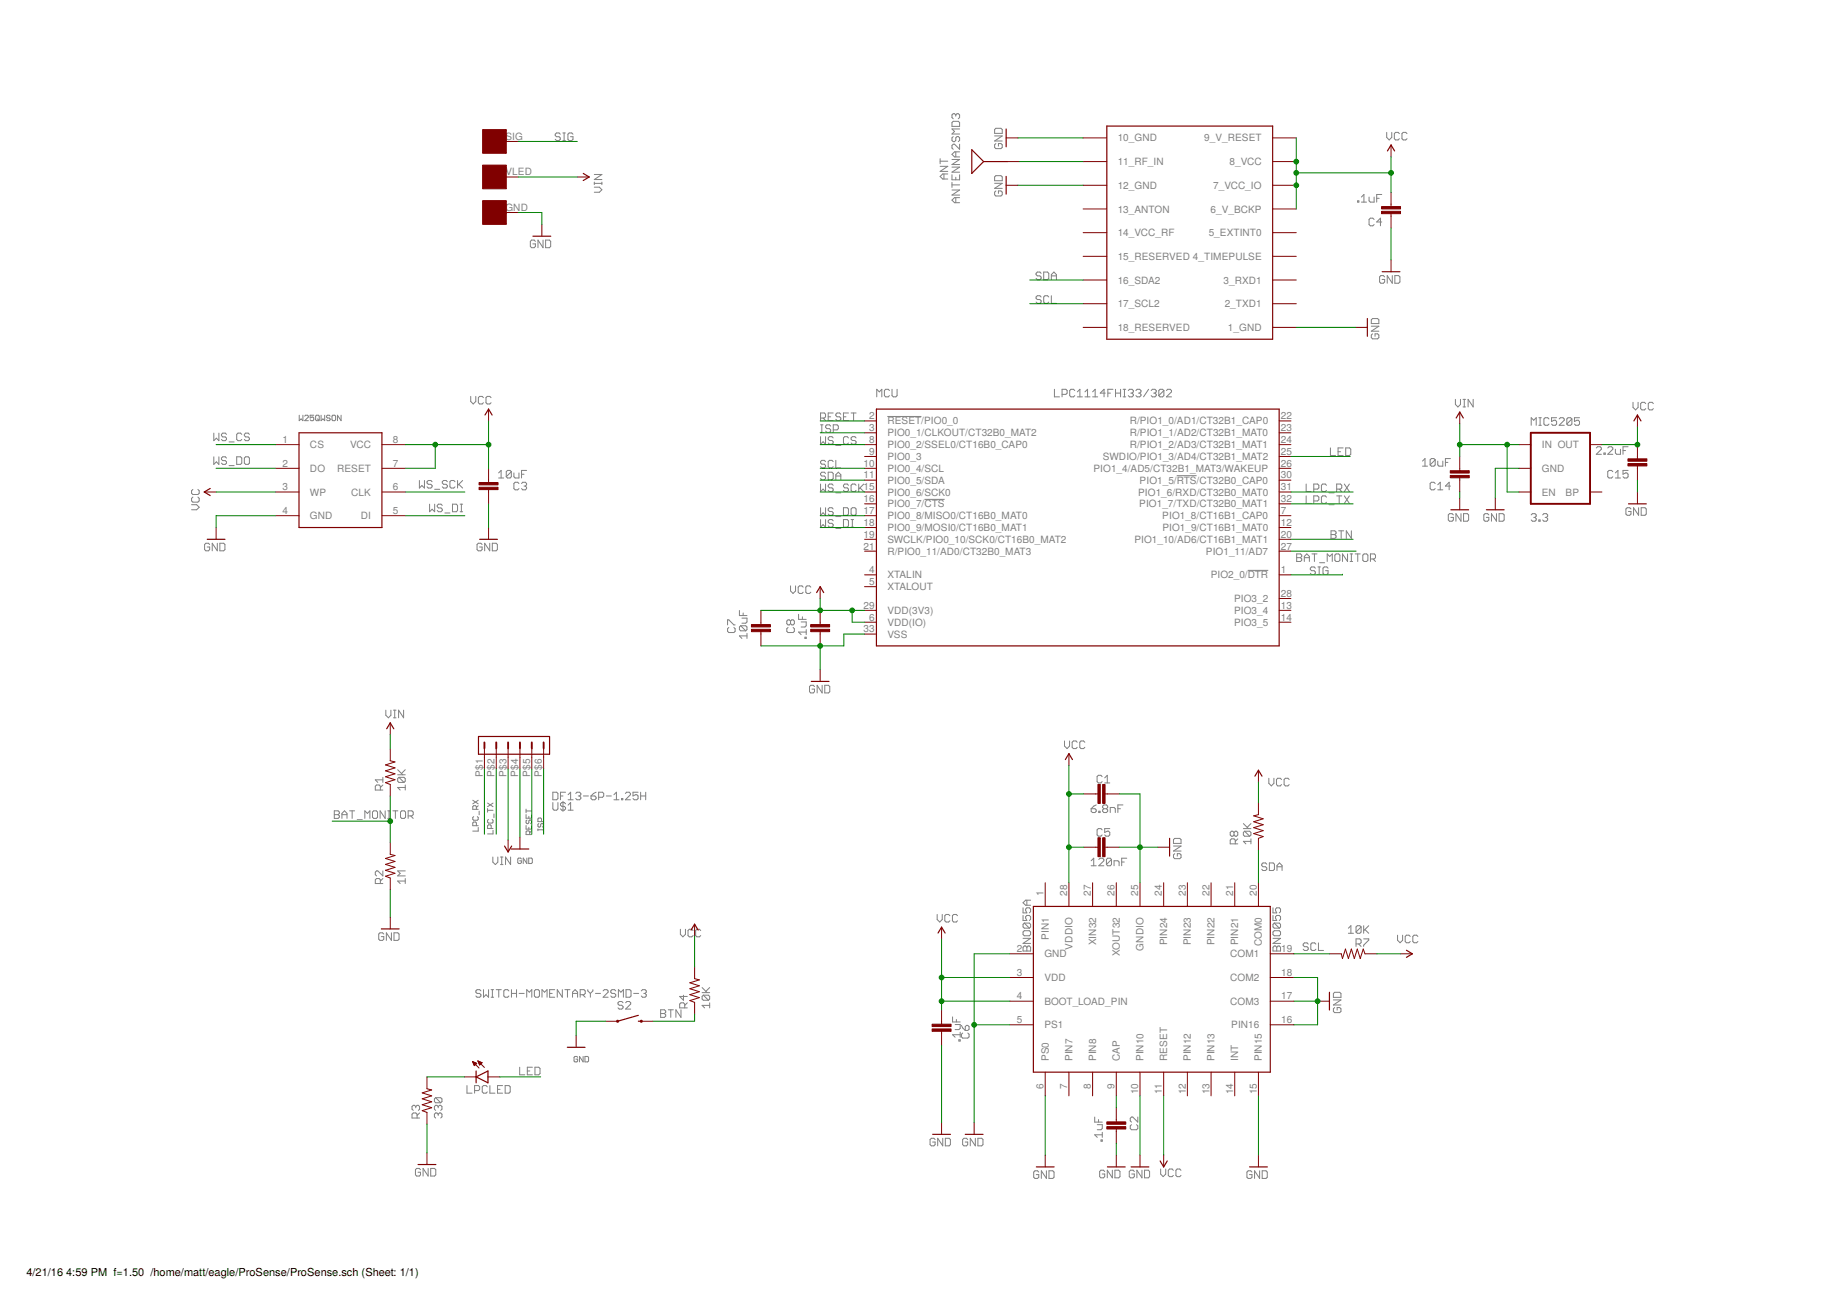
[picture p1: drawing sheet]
<svg xmlns="http://www.w3.org/2000/svg" width="594mm" height="420mm" viewBox="0 0 594 420" stroke-linecap="round" stroke-linejoin="round" font-family="sans-serif">
<g fill="none" stroke="#808080" stroke-width=".32">
<path d="M306.6 39h1.6l.5 .4v1.3h-2.5v-1.3zM307.4 37v.4M307.4 37l-.4-.4h-.4l-.4 .4v.8l.4 .4M307.4 37l.4-.4h.4l.5 .4v.8l-.5 .4M180.2 43.2l-.4-.4h-.8l-.4 .4v.4l.4 .4h.8l.4 .4v.4l-.4 .4h-.8l-.4-.4M181 42.8h.8M181 45.2h.8M181.4 42.8v2.4M184.3 43.2l-.4-.4h-.8l-.4 .4v1.6l.4 .4h.8l.4-.4v-.8h-.8M191.2 59h2.4M191.2 58.6v.8M191.2 56.1h2.4l-2.4 1.7h2.4"/>
<path d="M193.6 58.6v.8M302.4 53.5h2.4l-2.4 1.6h2.4M302.4 51.9h2.4M302.4 51.1v1.6M303.6 56v1.6M304.8 56h-1.6l-.8 .8 .8 .8h1.6M306.2 59.5h2.5M306.2 56.2v1.6h2.5v-1.6M306.2 58.7v1.6M306.2 53.8h2.5l-2.5 1.6h2.5M306.2 51.3h2.5l-2.5 1.6h2.5M306.6 43.9l-.4 .4v.9l.4 .4h.4l.4-.4v-.9l.4-.4h.4l.5 .4v.9l-.5 .4"/>
<path d="M307.4 48.9v1.6M307.4 57v.8M308.7 46.4v1.6l-1.7-1.6h-.4l-.4 .4v.8l.4 .4M308.7 48.9h-1.7l-.8 .8 .8 .8h1.7M308.7 41.5h-2.5l.8 .8-.8 .8h2.5M319.9 41.7l.4-.4h1.6l.5 .4v1.2h-2.5zM319.9 56.9l.4-.4h1.6l.5 .4v1.2h-2.5zM319.9 59h2.5l-2.5 1.6h2.5M319.9 43.7h2.5l-2.5 1.7h2.5M320.3 46.2l-.4 .4v.8l.4 .4h1.6l.5-.4v-.8l-.5-.4h-.8v.8M446 42.6v1.6l.8 .8 .9-.8v-1.6M450.1 43l-.4-.4h-.8l-.4 .4v1.6l.4 .4h.8l.4-.4"/>
<path d="M452.6 43l-.5-.4h-.8l-.4 .4v1.6l.4 .4h.8l.5-.4M172.2 77.7l-.4-.5h-.8l-.4 .5v1.6l.4 .4h.8l.4-.4v-.8h-.8M174.7 77.2v2.5l-1.7-2.5v2.5M175.5 77.2h1.2l.4 .5v1.6l-.4 .4h-1.2zM191.2 60.2h1.6l.8 .8-.8 .8h-1.6M306.2 61.1h2.5l-2.5 1.7h2.5M307.4 63.6v1.6M308.7 63.6h-1.7l-.8 .8 .8 .8h1.7M320.3 61.4l-.4 .4v.9l.4 .4h1.6l.5-.4v-.9l-.5-.4h-.8v.8M436.7 64.6h.4v.4h-.4zM437.9 65h1.6M437.9 63.4l.8-.8v2.4"/>
<path d="M440.4 63.4v1.2l.4 .4h1.2v-1.6M442 70.6l-.4-.4h-.8l-.4 .4v1.6l.4 .4h.8l.4-.4M442.8 63.8h.8M444.4 62.6h-1.6v2.4M444.4 71.4h-1.6l1.2-1.2v2.4M334.9 87.9l-.4-.4h-.8l-.5 .4v.4l.5 .5h.8l.4 .4v.4l-.4 .4h-.8l-.5-.4M334.9 95.5l-.4-.4h-.8l-.5 .4v.5l.5 .4h.8l.4 .4v.4l-.4 .4h-.8l-.5-.4M335.7 87.5h1.2l.4 .4v1.7l-.4 .4h-1.2zM337.3 95.5l-.4-.4h-.8l-.4 .4v1.7l.4 .4h.8l.4-.4M338.2 88.8h1.6M338.2 90v-1.7l.8-.8 .8 .8v1.7M338.2 95.1v2.5h1.6"/>
<path d="M445.4 89.1l-.5-.4h-.8l-.4 .4v1.6l.4 .4h.8l.5-.4v-.8h-.9M447.8 88.7v2.4l-1.6-2.4v2.4M448.6 88.7h1.3l.4 .4v1.6l-.4 .4h-1.3zM441.1 104.9h2.4l-2.4 1.7h2.4M441.5 107.4l-.4 .4v.8l.4 .4h1.6l.4-.4v-.8l-.4-.4h-.8v.8M441.5 102.5h1.6l.4 .4v1.2h-2.4v-1.2zM68.8 139.3v2.5l.8-.8 .8 .8v-2.5M72.9 139.7l-.4-.4h-.9l-.4 .4v.4l.4 .5h.9l.4 .4v.4l-.4 .4h-.9l-.4-.4M77.8 139.7l-.4-.4h-.8l-.5 .4v1.7l.5 .4h.8l.4-.4M80.2 139.7l-.4-.4h-.8l-.4 .4v.4l.4 .5h.8l.4 .4v.4l-.4 .4h-.8l-.4-.4M96.2 133.6v1.7l.6-.5 .6 .5v-1.7M98 133.9l.3-.3h.6l.3 .3v.3l-1.2 1.1h1.2"/>
<path d="M100.9 133.6h-1.1v.9l.6-.3 .5 .3v.5l-.3 .3h-.5l-.3-.3M101.5 133.9l.3-.3h.6l.3 .3v1.1l-.3 .3h-.6l-.3-.3zM102.1 134.8l.6 .5M103.3 133.6v1.7l.6-.5 .5 .5v-1.7M106.2 133.9l-.3-.3h-.6l-.3 .3 .3 .6h.6l.3 .3-.3 .5h-.6l-.3-.3M107.1 133.6h.6l.2 .3v1.1l-.2 .3h-.6l-.3-.3v-1.1zM109.7 133.6v1.7l-1.2-1.7v1.7M151.4 127.5v1.7l.8 .8 .8-.8v-1.7M155.5 127.9l-.4-.4h-.8l-.4 .4v1.7l.4 .4h.8l.4-.4M157.9 127.9l-.4-.4h-.8l-.4 .4v1.7l.4 .4h.8l.4-.4M263.9 134.5h1.2l.4-.4v-.8l-.4-.4h-1.2v2.4M263.9 139.1h.8"/>
<path d="M263.9 136.7h.8M264.3 136.7v2.4M264.7 134.5l.8 .8M266.4 134.1h.8M267.2 137.1l-.4-.4h-.8l-.4 .4v.4l.4 .4h.8l.4 .4v.4l-.4 .4h-.8l-.4-.4M268 132.9h-1.6v2.4h1.6M268 138.3h1.2l.4-.4v-.8l-.4-.4h-1.2v2.4M270.4 133.3l-.4-.4h-.8l-.4 .4v.4l.4 .4h.8l.4 .4v.4l-.4 .4h-.8l-.4-.4M271.3 134.1h.8M272.9 132.9h-1.6v2.4h1.6M273.7 132.9h1.7M274.6 132.9v2.4"/>
<path d="M282 127.7v-2.5l.8 .9 .8-.9v2.5M285.4 134h11M286.1 125.6l-.4-.4h-.8l-.4 .4v1.7l.4 .4h.8l.4-.4M286.9 125.2v2.1l.4 .4h.8l.4-.4v-2.1M339.2 125.2v2.5h1.6M341.6 126.9h1.2l.4-.4v-.9l-.4-.4h-1.2v2.5M345.7 125.6l-.4-.4h-.8l-.4 .4v1.7l.4 .4h.8l.4-.4M346.5 127.7h1.6M346.5 126.1l.8-.9v2.5M349 127.7h1.6M349 126.1l.8-.9v2.5M351.4 127.7h1.7"/>
<path d="M351.4 126.1l.9-.9v2.5M355.5 126.5h-1.6l1.2-1.3v2.5M356.3 126.5h.9M358 125.2h-1.7v2.5M358.8 126.5h1.6M358.8 125.2v2.5M360.4 125.2v2.5M361.3 127.7h.8M361.3 125.2h.8M361.7 125.2v2.5M362.9 125.6l.4-.4h.8l.4 .4v.5l-.4 .4M363.7 126.5h.4"/>
<path d="M364.1 126.5l.4 .4v.4l-.4 .4h-.8l-.4-.4M365.4 125.6l.4-.4h.8l.4 .4v.5l-.4 .4M366.2 126.5h.4M366.6 126.5l.4 .4v.4l-.4 .4h-.8l-.4-.4M369.4 125.2l-1.6 2.5M370.3 125.6l.4-.4h.8l.4 .4v.5l-.4 .4M371.1 126.5h.4M371.5 126.5l.4 .4v.4l-.4 .4h-.8l-.4-.4M374.4 125.6v1.7l-.5 .4h-.8l-.4-.4M374.4 125.6l-.5-.4h-.8l-.4 .4v1.7M374.4 125.6l-1.7 1.7M375.2 125.6l.4-.4h.8l.4 .4v.5l-1.6 1.6h1.6"/>
<path d="M468.1 128.5v1.6l.8 .8 .9-.8v-1.6M470.6 130.9h.8M470.6 128.5h.8M471 128.5v2.4M473.8 128.5v2.4l-1.6-2.4v2.4M492.5 136.8v-2.4l.8 .8 .8-.8v2.4M495 136.8h.8M495 134.4h.8M495.4 134.4v2.4M498.2 134.8l-.4-.4h-.8l-.4 .4v1.6l.4 .4h.8l.4-.4M500.7 134.4h-1.7v1.2l.9-.4h.4l.4 .4v.8l-.4 .4h-.9l-.4-.4M501.5 134.8l.4-.4h.8l.4 .4v.4l-1.6 1.6h1.6"/>
<path d="M505.6 134.8v1.6l-.4 .4h-.8l-.4-.4M505.6 134.8l-.4-.4h-.8l-.4 .4v1.6M505.6 134.8l-1.6 1.6M508 134.4h-1.6v1.2l.8-.4h.4l.4 .4v.8l-.4 .4h-.8l-.4-.4M525.3 129.4v1.7l.8 .8 .8-.8v-1.7M529.3 129.8l-.4-.4h-.8l-.4 .4v1.7l.4 .4h.8l.4-.4M531.8 129.8l-.4-.4h-.8l-.4 .4v1.7l.4 .4h.8l.4-.4M62 159.9l-.4 .4v.8l.4 .4h1.6l.5-.4v-.8l-.5-.4M62 157.5l-.4 .4v.8l.4 .4h1.6l.5-.4v-.8l-.5-.4M68.8 147v2.4l.8-.8 .8 .8v-2.4M72.9 147.4l-.4-.4h-.9l-.4 .4v.4l.4 .4h.9l.4 .4v.4l-.4 .4h-.9l-.4-.4M73.7 142.2h1.6"/>
<path d="M73.7 149.8h1.6M76.1 147h1.3l.4 .4v1.6l-.4 .4h-1.3zM78.6 147.4l.4-.4h.8l.4 .4v1.6l-.4 .4h-.8l-.4-.4zM134.9 154.6v2.4l.8-.8 .8 .8v-2.4M139 155l-.4-.4h-.8l-.4 .4v.4l.4 .4h.8l.4 .4v.4l-.4 .4h-.8l-.4-.4M139.8 157.4h1.6M143.9 155l-.4-.4h-.8l-.4 .4v.4l.4 .4h.8l.4 .4v.4l-.4 .4h-.8l-.4-.4M146.3 155l-.4-.4h-.8l-.4 .4v1.6l.4 .4h.8l.4-.4M147.2 154.6v2.4M147.6 155.8l1.2 1.2M148.8 154.6l-1.6 1.6M160.4 152.1l.8-.8v2.5"/>
<path d="M160.4 153.8h1.6M164.5 151.7v1.7l-.4 .4h-.9l-.4-.4M164.5 151.7l-.4-.4h-.9l-.4 .4v1.7M164.5 151.7l-1.7 1.7M165.3 152.1v1.3l.4 .4h1.2v-1.7M166.9 155.6l-.4-.4h-.8l-.4 .4v1.6l.4 .4h.8l.4-.4M167.7 152.6h.9M167.7 155.6l.4-.4h.9l.4 .4v.4l-.4 .4M168.6 156.4h.4M169 156.4l.4 .4v.4l-.4 .4h-.9l-.4-.4M169.4 151.3h-1.7v2.5M263.9 140.5v2.4l.8-.8 .8 .8v-2.4"/>
<path d="M263.9 155.7v2.5l.8-.8 .8 .8v-2.5M265.5 152.3l-.4-.4h-.8l-.4 .4v.4l.4 .4h.8l.4 .4v.4l-.4 .4h-.8l-.4-.4M265.5 148.5l-.4-.4h-.8l-.4 .4v.4l.4 .4h.8l.4 .4v.4l-.4 .4h-.8l-.4-.4M266.4 151.9h1.2l.4 .4v1.6l-.4 .4h-1.2zM268 140.9l-.4-.4h-.8l-.4 .4v.4l.4 .4h.8l.4 .4v.4l-.4 .4h-.8l-.4-.4M268 148.5l-.4-.4h-.8l-.4 .4v1.6l.4 .4h.8l.4-.4M268 156.1l-.4-.4h-.8l-.4 .4v.4l.4 .5h.8l.4 .4v.4l-.4 .4h-.8l-.4-.4M268.8 153.1h1.6M268.8 148.1v2.4h1.6M268.8 154.3v-1.6l.8-.8 .8 .8v1.6M268.8 158.6h1.6M268.8 143.3h1.6"/>
<path d="M272.9 156.1l-.4-.4h-.8l-.4 .4v.4l.4 .5h.8l.4 .4v.4l-.4 .4h-.8l-.4-.4M272.9 140.9l-.4-.4h-.8l-.4 .4v1.6l.4 .4h.8l.4-.4M275.4 156.1l-.4-.4h-.8l-.5 .4v1.7l.5 .4h.8l.4-.4M275.4 140.9l-.4-.4h-.8l-.5 .4v.4l.5 .4h.8l.4 .4v.4l-.4 .4h-.8l-.5-.4M276.2 155.7v2.5M276.6 157l1.2 1.2M277.8 155.7l-1.6 1.7M378.5 153h6.4M420.1 155.7v2.5h1.6M420.1 159.5v2.5h1.6M422.6 157.4h1.2l.4-.4v-.9l-.4-.4h-1.2v2.5M426.7 156.1l-.4-.4h-.9l-.4 .4v1.7l.4 .4h.9l.4-.4"/>
<path d="M426.7 159.9l-.4-.4h-.9l-.4 .4v1.7l.4 .4h.9l.4-.4M427.5 158.6h1.6M427.9 144.1v2.4h1.7M429.9 157.4h1.3l.4-.4v-.9l-.4-.4h-1.3v2.5M429.9 159.5h1.7M430.4 145.3h.8M430.7 157.4l.9 .8M430.7 159.5v2.5M432 144.1h-1.6v2.4h1.6M432.4 155.7l1.6 2.5M432.4 159.5l1.6 2.5M432.8 144.1h1.3l.4 .4v1.6l-.4 .4h-1.3z"/>
<path d="M434 155.7l-1.6 2.5M434 159.5l-1.6 2.5M457.5 148.3l.8-.8v2.5M457.5 150h1.6M461.6 147.9v1.7l-.4 .4h-.8l-.4-.4M461.6 147.9l-.4-.4h-.8l-.4 .4v1.7M461.6 155.6l-.4-.4h-.8l-.4 .4v1.6l.4 .4h.8l.4-.4M461.6 147.9l-1.6 1.7M462.4 148.3v1.3l.5 .4h1.2v-1.7M462.4 157.6h1.7M462.4 156l.9-.8v2.4M464.9 148.8h.8"/>
<path d="M466.5 147.5h-1.6v2.5M466.5 156.4h-1.6l1.2-1.2v2.4M513.4 144.1l.5-.4h.8l.4 .4v.4l-1.7 1.7h1.7M515.9 145.8h.4v.4h-.4zM517.1 144.1l.4-.4h.9l.4 .4v.4l-1.7 1.7h1.7M518.8 151.7l-.4-.4h-.9l-.4 .4v1.7l.4 .4h.9l.4-.4M519.6 144.5v1.3l.4 .4h1.2v-1.7M519.6 153.8h1.6M519.6 152.1l.8-.8v2.5M522 144.9h.9M523.7 143.7h-1.7v2.5M523.7 151.3h-1.7v1.3l.9-.5h.4l.4 .5v.8l-.4 .4h-.8l-.5-.4"/>
<path d="M61.6 162.4h1.6l.9 .8-.9 .8h-1.6M67.4 175.2l-.4-.4h-.8l-.4 .4v1.6l.4 .4h.8l.4-.4v-.8h-.8M69.9 174.8v2.4l-1.6-2.4v2.4M70.7 174.8h1.2l.4 .4v1.6l-.4 .4h-1.2zM138.2 162.2v2.4l.8-.8 .8 .8v-2.4M142.3 162.6l-.5-.4h-.8l-.4 .4v.4l.4 .4h.8l.5 .4v.4l-.5 .4h-.8l-.4-.4M143.1 165h1.6M145.5 162.2h1.2l.5 .4v1.6l-.5 .4h-1.2zM148 162.2h.8M148 164.6h.8M148.4 162.2v2.4M155.1 175.2l-.4-.4h-.9l-.4 .4v1.6l.4 .4h.9l.4-.4v-.8h-.9"/>
<path d="M157.5 174.8v2.4l-1.6-2.4v2.4M158.3 174.8h1.3l.4 .4v1.6l-.4 .4h-1.3zM263.9 163.3v2.5l.8-.8 .8 .8v-2.5M263.9 167.2v2.4l.8-.8 .8 .8v-2.4M268 163.7l-.4-.4h-.8l-.4 .4v.4l.4 .4h.8l.4 .5v.4l-.4 .4h-.8l-.4-.4M268 167.6l-.4-.4h-.8l-.4 .4v.4l.4 .4h.8l.4 .4v.4l-.4 .4h-.8l-.4-.4M268.8 166.2h1.6M268.8 170h1.6M271.3 163.3h1.2l.4 .4v1.7l-.4 .4h-1.2zM271.3 167.2h1.2l.4 .4v1.6l-.4 .4h-1.2zM273.7 167.2h.9M273.7 169.6h.9"/>
<path d="M274.2 163.3h.8l.4 .4v1.7l-.4 .4h-.8l-.5-.4v-1.7zM274.2 167.2v2.4M297.3 160.7h6.5M417.1 178.2h1.2l.4 .4v.4l-.4 .4 .4 .4v.4l-.4 .4h-1.2zM417.1 179.4h1.2M419.5 179.4h1.7M422 178.2h1.6M422.6 161.2h1.2l.4-.4v-.9l-.4-.4h-1.2v2.5M422.8 178.2v2.4M427.5 162.4h1.6M428.1 170.8h1.2l.4 .4v.4l-.4 .4 .4 .4v.4l-.4 .4h-1.2zM428.1 172h1.2"/>
<path d="M429.7 178.2h.9l.4 .4v1.6l-.4 .4h-.9l-.4-.4v-1.6zM430.6 170.8h1.6M431.4 170.8v2.4M433.4 178.2v2.4l-1.6-2.4v2.4M434.3 178.2h.8M434.7 170.8v2.4l-1.7-2.4v2.4M434.7 178.2v2.4M435.9 178.2h1.6M436.7 178.2v2.4M438.3 178.6l.5-.4h.8l.4 .4v1.6l-.4 .4h-.8l-.5-.4zM440.8 179.8h1.2l.4-.4v-.8l-.4-.4h-1.2v2.4M441.6 179.8l.8 .8"/>
<path d="M467.5 165.7l-.5-.5h-.8l-.4 .5v1.6l.4 .4h.8l.5-.4v-.8h-.9M469.9 165.2v2.5l-1.6-2.5v2.5M470.7 165.2h1.3l.4 .5v1.6l-.4 .4h-1.3zM478.9 165.7l-.4-.5h-.8l-.4 .5v1.6l.4 .4h.8l.4-.4v-.8h-.8M481.3 165.2v2.5l-1.6-2.5v2.5M482.2 165.2h1.2l.4 .5v1.6l-.4 .4h-1.2zM492.5 165.7l.4-.5h.8l.4 .5v.4l-.4 .4M493.3 166.5h.4M493.7 166.5l.4 .4v.4l-.4 .4h-.8l-.4-.4M495 167.3h.4v.4h-.4zM496.2 165.7l.4-.5h.8l.4 .5v.4l-.4 .4M497 166.5h.4"/>
<path d="M497.4 166.5l.4 .4v.4l-.4 .4h-.8l-.4-.4M524.6 163.7l-.4-.4h-.8l-.4 .4v1.7l.4 .4h.8l.4-.4v-.9h-.8M527 163.3v2.5l-1.6-2.5v2.5M527.9 163.3h1.2l.4 .4v1.7l-.4 .4h-1.2zM237.8 196.4v1.6h2.5M238.6 198.9h1.7v1.2l-.4 .4h-1.3M239 197.2v.8M254.3 188.5v1.6l.8 .8 .8-.8v-1.6M254.3 199.8v.8M254.3 199.8l-.4-.4h-.4l-.4 .4v.8l.4 .4h.4l.4-.4M254.3 199.8l.4-.4h.4l.4 .4v.8l-.4 .4h-.4l-.4-.4M256.9 197.6v1.7h2.4"/>
<path d="M258.1 198.4v.9M258.3 188.9l-.4-.4h-.8l-.4 .4v1.6l.4 .4h.8l.4-.4M260.8 188.9l-.4-.4h-.8l-.4 .4v1.6l.4 .4h.8l.4-.4M401.3 183.5h6.6M419.5 180.6v-1.6l.8-.8 .9 .8v1.6M423.1 182.8l-.4-.4h-.8l-.5 .4v.4l.5 .4h.8l.4 .4v.4l-.4 .4h-.8l-.5-.4M423.9 182.4h.8M423.9 184.8h.8M424.3 182.4v2.4M424.4 181h1.7M426.9 180.6v-2.4l.8 .8 .8-.8v2.4M427.2 182.8l-.4-.4h-.9l-.4 .4v1.6l.4 .4h.9l.4-.4v-.8h-.8"/>
<path d="M434.3 180.6h.8M234 201v-1.6h.4l1.7 1.6h.4M234.4 201.9l-.4 .4v.8l.4 .4h1.7l.4-.4v-.8l-.4-.4M238.2 201.3h1.7l.4 .4v.8l-.4 .4M238.2 201.3l-.4 .4v.8l.4 .4h1.7M238.2 201.3l1.7 1.6M240.3 204.6h-2.5l.8 .8M240.3 203.8v1.6M253.5 201.9l-.4 .4v.8l.4 .4h1.6l.4-.4v-.8l-.4-.4M257.7 200.1h1.6v1.2l-.4 .4h-1.2M258.9 205h.4v.4h-.4zM259.3 202.5v1.7"/>
<path d="M259.3 203.3h-2.4l.8 .9M124.1 228.5v1.6l.8 .8 .8-.8v-1.6M126.6 230.9h.8M126.6 228.5h.8M127 228.5v2.4M129.8 228.5v2.4l-1.6-2.4v2.4M262 220.9l-.4-.4h-.8l-.4 .4v1.6l.4 .4h.8l.4-.4v-.8h-.8M264.4 220.5v2.4l-1.6-2.4v2.4M265.3 220.5h1.2l.4 .4v1.6l-.4 .4h-1.2zM342.4 238.4v1.6l.8 .8 .8-.8v-1.6M346.5 238.8l-.4-.4h-.9l-.4 .4v1.6l.4 .4h.9l.4-.4M348.9 238.8l-.4-.4h-.8l-.4 .4v1.6l.4 .4h.8l.4-.4"/>
<path d="M122.3 254.2v-1.3l-.4-.4h-.8l-.4 .4v1.3h2.4M123.1 252.5l-.8 .8M123.1 250.9h-2.4l.8 .8M123.1 250.1v1.6M127.9 249.3h2.4M127.9 247.6l1.6 1.7M128.3 250.1h1.6l.4 .4v.8l-.4 .4M128.3 250.1l-.4 .4v.8l.4 .4h1.6M128.3 250.1l1.6 1.6M130.3 253.3h-2.4l.8 .9M130.3 252.5v1.7M130.3 247.6l-1.2 1.2"/>
<path d="M152.1 257.5l1.7 1.1M153.8 259.2l-.6 .6M153.8 257.5l-1.7 1.1M156.8 258.4l1.8 1.1M158.6 258.4l-1.8 1.1M177.8 254.9h1.2l.5 .4v1.6l-.5 .4h-1.2zM177.8 258.2v2l.4 .4h.8l.5-.4v-2M180.3 256.1h.8M181.1 257.8v3.2M181.9 254.9h-1.6v2.4M181.9 258.6l-.4-.4h-.8l-.4 .4v.4l.4 .4h.8l.4 .4v.4l-.4 .4h-.8l-.4-.4M182.7 257.3h1.7"/>
<path d="M182.7 255.7l.8-.8v2.4M182.7 259l.8-.8v2.4M185.2 255.3l.4-.4h.8l.4 .4v.4l-.4 .4M186 256.1h.4M186.4 256.1l.4 .4v.4l-.4 .4h-.8l-.4-.4M187.6 256.1h1.7M190.1 256.1h1.2l.4 .4v.4l-.4 .4h-.8l-.4-.4zM191.7 254.9l-.8 .4-.8 .8M192.6 256.5h1.2l.4-.4v-.8l-.4-.4h-1.2v2.4M195 256.1h1.6M197.5 257.3h1.6M197.5 255.7l.8-.8v2.4"/>
<path d="M199.9 256.9h.4v.4h-.4zM201.1 255.3l.4-.4h.9l.4 .4v.4l-1.7 1.6h1.7M205.2 254.9h-1.6v1.2l.8-.4h.4l.4 .4v.8l-.4 .4h-.8l-.4-.4M206.1 256.1h1.6M206.1 254.9v2.4M207.7 254.9v2.4M352.6 259l-.8 .4-.8 .8M354.5 249.9l-.4-.5h-.8l-.4 .5v1.6l.4 .4h.8l.4-.4M355.3 250.3l.9-.9v2.5M355.3 251.9h1.7M361.2 259h-1.6v2.4M408.1 250.4v1.6l.8 .8 .8-.8v-1.6"/>
<path d="M412.2 250.8l-.4-.4h-.8l-.4 .4v1.6l.4 .4h.8l.4-.4M414.7 250.8l-.4-.4h-.9l-.4 .4v1.6l.4 .4h.9l.4-.4M107.5 260.9h1.3l.4 .4v.4l-.4 .4 .4 .4v.4l-.4 .4h-1.3zM107.5 262.1h1.3M110 262.1h1.6M110 263.3v-1.6l.8-.8 .8 .8v1.6M112.4 260.9h1.7M113.3 260.9v2.4M114.9 263.7h1.6M117.3 263.3v-2.4l.9 .8 .8-.8v2.4M120.2 260.9h.8l.4 .4v1.6l-.4 .4h-.8l-.4-.4v-1.6zM123.9 260.9v2.4l-1.6-2.4v2.4"/>
<path d="M124.7 263.3h.8M124.7 260.9h.8M125.1 260.9v2.4M126.4 260.9h1.6M127.2 260.9v2.4M129.2 260.9h.8l.5 .4v1.6l-.5 .4h-.8l-.4-.4v-1.6zM131.3 262.5h1.2l.4-.4v-.8l-.4-.4h-1.2v2.4M132.1 262.5l.8 .8M152.4 262.7l-.3 .3v.6l.3 .3h1.1l.3-.3v-.6l-.3-.3M153.2 265.6v-.8l-.2-.3h-.6l-.3 .3v.8h1.7M153.2 260.4v-.9l-.2-.3h-.6l-.3 .3v.9h1.7M153.8 266.2v1.2h-1.7"/>
<path d="M154.1 261v1.1M156.8 260.1v1.2M156.8 260.7h1.8M157.1 263.6l-.3 .3v.6l.3 .3h1.2l.3-.3v-.6l-.3-.3M158 266.5v-.8l-.3-.3h-.6l-.3 .3v.8h1.8M158.5 275.7v1.6l.8 .9 .8-.9v-1.6M158.6 267.1v1.2h-1.8M158.9 261.9v1.1M161 278.2h.8M161 275.7h.8M161.4 275.7v2.5M164.2 275.7v2.5l-1.6-2.5v2.5"/>
<path d="M167.7 276.4l-.3-.3h-.6l-.3 .3v1.1l.3 .3h.6l.3-.3v-.6h-.6M169.2 260.3v1.2M169.2 262.1v1.1h1.8v-1.1M169.2 265.6v1.1h1.8v-1.1M169.2 260.9h1.8M169.5 276.1v1.7l-1.2-1.7v1.7M169.5 263.8l-.3 .3v.6l.3 .3 .6-.3v-.6l.3-.3 .6 .3v.6l-.3 .3M170.1 276.1h.8l.3 .3v1.1l-.3 .3h-.8zM170.1 262.6v.6M170.1 266.1v.6M170.4 268.5v-.9l-.3-.3h-.6l-.3 .3v.9h1.8M171 267.3l-.6 .6"/>
<path d="M173 266.7v.6M173 267h1.8M173.3 264.9l-.3 .3v.6l.3 .3 .6-.3v-.6l.3-.3 .6 .3v.6l-.3 .3M174.2 264.3v-.8l-.3-.3h-.6l-.3 .3v.8h1.8M174.8 266.7v.6M182.7 260.6h1.7M351 276.9l.8-.8v2.4M351 278.5h1.6M351 260.2h1.2l.4 .4v.4l-.4 .4h-.8l-.4-.4zM353.4 276.5l.4-.4h.8l.4 .4v.4l-1.6 1.6h1.6M353.4 261h.4v.4h-.4zM354.5 267l-.4-.4h-.8l-.4 .4v1.6l.4 .4h.8l.4-.4"/>
<path d="M355 260.2l-.4 .4v.4l.4 .4h.9l.4-.4v-.4l-.4-.4M355 260.2h.9M355 260.2l-.4-.4v-.4l.4-.4h.9l.4 .4v.4l-.4 .4M357 266.6h-1.7v1.2l.9-.4h.4l.4 .4v.8l-.4 .4h-.9l-.4-.4M357.1 261.4v-1.6h1.2l.4 .4v1.2M357.5 276.5v1.6l-.4 .4h-.8l-.4-.4M357.5 276.5l-.4-.4h-.8l-.4 .4v1.6M357.5 276.5l-1.6 1.6M358.3 278.5v-1.6h1.3l.4 .4v1.2M359.6 260.2h.8M360.8 277.3h.8M362.4 276.1h-1.6v2.4"/>
<path d="M377.4 272.2h2.5l-2.5 1.6h2.5M377.8 274.6l-.4 .4v.8l.4 .4h1.7l.4-.4v-.8l-.4-.4h-.8v.8M377.8 269.7h1.7l.4 .4v1.2h-2.5v-1.2zM396.9 267.8l-.4-.4h-.4l-.4 .4v.8l.4 .4h.4l.4-.4M396.9 267.8l.4-.4h.4l.4 .4v.8l-.4 .4h-.4l-.4-.4M396.9 267.8v.8M397.3 271.5v-1.2l-.4-.4h-.8l-.4 .4v1.2h2.4M398.1 269.9l-.8 .8M399.9 266.6h2.5M399.9 265l1.7 1.6M400.3 267.4h1.7l.4 .4v.8l-.4 .4M400.3 267.4l-.4 .4v.8l.4 .4h1.7"/>
<path d="M400.3 267.4l1.7 1.6M402.4 270.7h-2.5l.8 .8M402.4 269.9v1.6M402.4 265l-1.2 1.2M407.5 278l-.4-.4h-.9l-.4 .4v.4l.4 .4h.9l.4 .5v.4l-.4 .4h-.9l-.4-.4M408.3 277.6h1.2l.4 .4v1.7l-.4 .4h-1.2zM410.7 278.8h1.7M122.3 284.2v-1.2l-.4-.4h-.8l-.4 .4v1.2h2.4M123.1 280.2v1.6l-1.6-1.6h-.4l-.4 .4v.8l.4 .4M123.1 282.6l-.8 .8M130.3 282.6v1.6M130.3 283.4h-2.4l.8 .8"/>
<path d="M130.3 280.2h-2.4l.8 .8-.8 .8h2.4M218.8 299v1.6l.8 .8 .9-.8v-1.6M222.9 299.4l-.4-.4h-.8l-.4 .4v1.6l.4 .4h.8l.4-.4M225.4 299.4l-.4-.4h-.8l-.4 .4v1.6l.4 .4h.8l.4-.4M301.4 294.2v1.6l.9 .8 .8-.8v-1.6M305.5 294.6l-.4-.4h-.8l-.4 .4v1.6l.4 .4h.8l.4-.4M308 294.6l-.4-.4h-.8l-.5 .4v1.6l.5 .4h.8l.4-.4M329.1 292.1v1.6h1.2l-.4-.8v-.4l.4-.4h.8l.4 .4v.8l-.4 .4M329.1 294.5v1.6h1.2l-.4-1.2 .4-.4h.8l.4 .4v.8l-.4 .4M329.5 297l-.4 .4v.8l.4 .4h1.6M329.5 299.4h1.6l.4 .4v.9l-.4 .4h-1.6l-.4-.4v-.9zM329.5 297h1.6l.4 .4v.8l-.4 .4"/>
<path d="M329.5 297l1.6 1.6M330.3 289.6v1.6M331.5 289.6h-1.6l-.8 .8 .8 .8h1.6M409.4 294.5v1.6h1.3l-.4-1.2 .4-.4h.8l.4 .4v.8l-.4 .4M409.4 292.1v1.6h1.3l-.4-.8v-.4l.4-.4h.8l.4 .4v.8l-.4 .4M409.9 299.4h1.6l.4 .4v.9l-.4 .4h-1.6l-.5-.4v-.9zM409.9 297l-.5 .4v.8l.5 .4h1.6M409.9 297h1.6l.4 .4v.8l-.4 .4M409.9 297l1.6 1.6M410.7 280.1v-1.7l.8-.8 .9 .8v1.7M433.7 298.6l.8-.8v2.4M437.8 298.2v1.6l-.4 .4h-.8l-.4-.4"/>
<path d="M437.8 298.2l-.4-.4h-.8l-.4 .4v1.6M437.8 298.2l-1.6 1.6M438.6 297.8v2.4M439 299l1.2 1.2M440.2 297.8l-1.6 1.6M123.4 300.5l-.4-.4h-.8l-.4 .4v1.6l.4 .4h.8l.4-.4v-.8h-.8M125.9 300.1v2.4l-1.6-2.4v2.4M126.7 300.1h1.3l.4 .4v1.6l-.4 .4h-1.3zM154.7 318.8l-.4-.4h-.8l-.4 .4v.4l.4 .4h.8l.4 .4v.4l-.4 .4h-.8l-.4-.4M155.5 318.4v2.4l.8-.8 .8 .8v-2.4M158 318.4h.8M158.4 318.4v2.4"/>
<path d="M159.6 318.4h1.6M160.4 318.4v2.4M163.7 318.8l-.4-.4h-.8l-.4 .4v1.6l.4 .4h.8l.4-.4M164.5 319.6h1.6M164.5 318.4v2.4M166.1 318.4v2.4M167 319.6h1.6M171.9 318.8l.4-.4h.8l.4 .4v1.6l-.4 .4h-.8l-.4-.4zM176.8 319.6h.8M178.4 318.4h-1.6v2.4h1.6M180.9 318.4v2.4l-1.7-2.4v2.4M181.7 318.4h1.6"/>
<path d="M182.5 318.4v2.4M184.1 319.6h1.7M189.1 318.4v.4l.8 .8M189.9 319.6v1.2M190.7 318.4v.4l-.8 .8M191.5 319.6h1.6M194 318.8l.4-.4h.8l.4 .4v.4l-1.6 1.6h1.6M198.1 318.8l-.4-.4h-.9l-.4 .4v.4l.4 .4h.9l.4 .4v.4l-.4 .4h-.9l-.4-.4M201.4 318.4h1.2l.4 .4v1.6l-.4 .4h-1.2zM203.8 319.6h1.6M206.3 318.8l.4-.4h.8l.4 .4v.4l-.4 .4M207.1 319.6h.4"/>
<path d="M207.5 319.6l.4 .4v.4l-.4 .4h-.8l-.4-.4M225.8 319.3h2.5M225.8 317.7l1.6 1.6M228.3 317.7l-1.3 1.2M329.1 301.9h2.4l-2.4 1.6h2.4M329.5 304.3h.4l.4 .5 .4-.5h.4l.4 .5v1.2h-2.4v-1.2zM330.3 304.8v1.2M409.4 301.9h2.5l-2.5 1.6h2.5M409.9 304.3h.4l.4 .5 .4-.5h.4l.4 .5v1.2h-2.5v-1.2zM410.7 304.8v1.2M420.8 303.7l-.4-.4h-.8l-.4 .4v.4l.4 .5h.8l.4 .4v.4l-.4 .4h-.8l-.4-.4M423.2 303.7l-.4-.4h-.8l-.4 .4v1.7l.4 .4h.8l.4-.4"/>
<path d="M424.1 303.3v2.5h1.6M429.3 319.2h1.6l.4 .4v1.3h-2.4v-1.3zM433.7 300.2h1.6M436.2 303.7h1.2l.4-.4v-.8l-.4-.5h-1.2v2.5M437 303.7l.8 .8M438.6 302h1.6v.5l-1.6 1.6v.4M449.5 300.9v1.6l.8 .8 .8-.8v-1.6M453.6 301.3l-.4-.4h-.8l-.4 .4v1.6l.4 .4h.8l.4-.4M456.1 301.3l-.5-.4h-.8l-.4 .4v1.6l.4 .4h.8l.5-.4M158 320.8h.8M169.4 320.8v-2.4l.8 .8 .8-.8v2.4M174.3 320.8v-2.4l.9 .8 .8-.8v2.4"/>
<path d="M184.1 320.8v-1.6l.9-.8 .8 .8v1.6M186.6 320h1.2l.4-.4v-.8l-.4-.4h-1.2v2.4M187.4 320l.8 .8M187.6 339.9v1.7l-1.2-1.7v1.7M188.2 339.9h.8l.3 .3v1.1l-.3 .3h-.8zM198.9 320.8v-2.4l.8 .8 .8-.8v2.4M200.4 322.6l-.4-.4h-.8l-.4 .4v.4l.4 .4h.8l.4 .4v.4l-.4 .4h-.8l-.4-.4M201.2 322.6l.4-.4h.8l.5 .4v.4l-1.7 1.6h1.7M212.5 324.9h1.2l.4 .4v.4l-.4 .4 .4 .4v.4l-.4 .4h-1.2zM212.5 326.1h1.2M214.9 324.9h1.7M215.8 324.9v2.4"/>
<path d="M219 324.9v2.4l-1.6-2.4v2.4M219.8 320.2v1.6l-1.2-1.2h2.5M220.2 324.3v-1.3l-.4-.4h-.8l-.4 .4v1.3h2.5M221.1 322.6l-.9 .8M226.2 320.2h1.7l.4 .4v.8l-.4 .4M226.2 320.2l-.4 .4v.8l.4 .4h1.7M226.2 320.2l1.7 1.6M228.3 323.4h-2.5l.8 .9M228.3 322.6v1.7M306.4 327.2v1.6h2.4M307.2 329.6h1.6v1.2l-.4 .4h-1.2M307.6 328v.8"/>
<path d="M308.4 334.5h.4v.4h-.4zM308.8 332.1v1.6M308.8 332.9h-2.4l.8 .8M309.2 329.9l.4 .8 .9 .8M309.6 332.3l-.4 .4v.9l.4 .4h1.7l.4-.4v-.9l-.4-.4M310.5 330.3l.4-.4h.4l.4 .4v.8l-.4 .4h-.8zM428.9 321.7h2.4l-2.4 1.6h2.4M429.3 324.1l-.4 .4v.9l.4 .4h1.6l.4-.4v-.9l-.4-.4h-.8v.9M133.7 356l-.4-.4h-.4l-.4 .4v.8l.4 .4M133.7 356l.5-.4h.4l.4 .4v.8l-.4 .4M133.7 356v.4M134.2 359.7v-1.2l-.5-.4h-.8l-.4 .4v1.2h2.5"/>
<path d="M135 358.1l-.8 .8M140.1 353.1l-.4 .4v.9l.4 .4h1.7M140.1 353.1h1.7l.4 .4v.9l-.4 .4M140.1 353.1l1.7 1.7M140.9 358.5l-.4-.4h-.4l-.4 .4v.8l.4 .4M140.9 356l-.4-.4h-.4l-.4 .4v.8l.4 .4M140.9 358.5l.5-.4h.4l.4 .4v.8l-.4 .4M140.9 356v.4M140.9 358.5v.4M140.9 356l.5-.4h.4l.4 .4v.8l-.4 .4M150.2 349.2v2.5h1.6M152.7 350.9h1.2l.4-.4v-.8l-.4-.5h-1.2v2.5"/>
<path d="M156.7 349.7l-.4-.5h-.8l-.4 .5v1.6l.4 .4h.8l.4-.4M157.6 349.2v2.5h1.6M160 350.5h.8M161.6 349.2h-1.6v2.5h1.6M162.5 349.2h1.2l.4 .5v1.6l-.4 .4h-1.2zM167.2 343.3v2.5h1.6M169.6 344.6h.8M171.2 343.3h-1.6v2.5h1.6M172.1 343.3h1.2l.4 .4v1.7l-.4 .4h-1.2zM185.8 340.2l-.3-.3h-.6l-.3 .3v1.1l.3 .3h.6l.3-.3v-.6h-.6M352.1 359.4v1.6h2.4M366 359.4v1.6l-1.7-1.6h-.4l-.4 .4v.8l.4 .4"/>
<path d="M135.3 376.3l-.4-.4h-.9l-.4 .4v1.7l.4 .4h.9l.4-.4v-.9h-.8M137.7 375.9v2.5l-1.6-2.5v2.5M138.5 375.9h1.3l.4 .4v1.7l-.4 .4h-1.3zM300.8 366.6l-.4-.4h-.8l-.5 .4v1.6l.5 .4h.8l.4-.4v-.8h-.8M303.2 366.2v2.4l-1.6-2.4v2.4M304.1 366.2h1.2l.4 .4v1.6l-.4 .4h-1.2zM311.3 366.6l-.4-.4h-.9l-.4 .4v1.6l.4 .4h.9l.4-.4v-.8h-.8M313.7 366.2v2.4l-1.6-2.4v2.4M314.5 366.2h1.3l.4 .4v1.6l-.4 .4h-1.3zM334.1 377.1l-.4-.4h-.8l-.4 .4v1.6l.4 .4h.8l.4-.4v-.8h-.8M336.6 376.7v2.4l-1.7-2.4v2.4M337.4 376.7h1.2l.4 .4v1.6l-.4 .4h-1.2z"/>
<path d="M352.9 361.8h1.6v1.3l-.4 .4h-1.2M353.3 360.2v.8M354.1 366.7h.4v.4h-.4zM354.5 364.3v1.6M354.5 365.1h-2.4l.8 .8M355.3 376.9l-.4-.4h-.8l-.4 .4v1.6l.4 .4h.8l.4-.4v-.8h-.8M357.8 376.5v2.4l-1.6-2.4v2.4M358.6 376.5h1.2l.4 .4v1.6l-.4 .4h-1.2zM363.9 361.8l-.4 .4v.9l.4 .4h1.7l.4-.4v-.9l-.4-.4M364.8 376.9l-.4-.4h-.8l-.4 .4v1.6l.4 .4h.8l.4-.4v-.8h-.8M367.3 376.5v2.4l-1.6-2.4v2.4M368.1 376.5h1.3l.4 .4v1.6l-.4 .4h-1.3z"/>
<path d="M373.3 376.1v1.6l.8 .8 .8-.8v-1.6M377.4 376.5l-.4-.4h-.8l-.4 .4v1.6l.4 .4h.8l.4-.4M379.9 376.5l-.4-.4h-.9l-.4 .4v1.6l.4 .4h.9l.4-.4M402.7 377.1l-.4-.4h-.8l-.4 .4v1.6l.4 .4h.8l.4-.4v-.8h-.8M405.2 376.7v2.4l-1.7-2.4v2.4M406 376.7h1.2l.4 .4v1.6l-.4 .4h-1.2z"/>
</g>
<g fill="none" stroke="#800000" stroke-width=".38">
<path d="M187.6 55.8l1.9 1.1-1.9 1.2M312.6 48.2l3.8 3.8-3.8 3.8zM316.4 52h7.6M323.6 41.5v5.7M323.6 56.7v5.8M356 40.6h53.3v68.5h-53.3zM446.3 48.6l1.1-1.9 1.2 1.9M171.4 76h5.7M444.6 87.4h5.7M439.8 102.5v5.7M96.2 139.2h26.7v30.5h-26.7zM156 133.5l1.1-1.9 1.2 1.9"/>
<path d="M281.9 131.6h129.5v76.2h-129.5zM468.4 134.5l1.1-1.9 1.2 1.9M525.5 135.4l1.2-1.9 1.1 1.9M67.6 157.1l-1.9 1.2 1.9 1.1M66.7 173.5h5.7M154.3 173.5h5.7M466.7 164h5.7M478.1 164h5.7M523.8 162.1h5.7M262.7 190.6l1.1-1.9 1.1 1.9M260.9 219.2h5.8M124.4 234.5l1.1-1.9 1.2 1.9"/>
<path d="M153.9 236.9h22.9v5.8h-22.9zM342.7 244.4l1.1-1.9 1.2 1.9M403.6 249.7l1.2-1.9 1.1 1.9M162.3 272.2l1.1 1.9 1.2-1.9M164.4 273.1h5.7M376.2 269.7v5.7M122.7 298.9h5.7M222.3 299.2l1.1-1.9 1.2 1.9M332.4 291.6h76.2v53.3h-76.2zM301.7 300.2l1.2-1.9 1.1 1.9M427.6 319.2v5.7M452.4 305.7l1.9 1.2-1.9 1.1"/>
<path d="M182.5 336.9h5.7M205.3 328.5h1M205.3 326.6l-6.7 1.9M153.1 346.5l3.9-1.9v3.8zM153.1 344.6v3.8M134.5 374.6h5.7M300 364.9h5.7M310.5 364.9h5.7M333.3 375.4h5.7M356.2 375.4h5.7M363.8 375.4h5.7M373.1 373.5l1.2 1.9 1.1-1.9"/>
<path d="M401.9 375.4h5.7"/>
</g>
<g fill="none" stroke="#800000" stroke-width=".32">
<path d="M159 56.9h7.7M159 45.5h7.7M185.7 56.9h3.8M323.6 44.4h3.8M323.6 59.6h3.8M324 52h3.8M348.4 44.4h7.6M348.4 52h7.6M348.4 59.6h7.6M409.3 44.4h7.6M409.3 52h7.6M409.3 59.6h7.6"/>
<path d="M447.4 46.7v3.8M159 68.4h7.7M174.3 72.2v3.8M348.4 67.2h7.6M348.4 74.8h7.6M409.3 67.2h7.6M409.3 74.8h7.6M447.4 61.9v4.6M447.4 68.7v4.6M348.4 82.5h7.6M348.4 90.1h7.6M348.4 97.7h7.6"/>
<path d="M409.3 82.5h7.6M409.3 90.1h7.6M409.3 97.7h7.6M447.4 83.6v3.8M348.4 105.3h7.6M409.3 105.3h7.6M436 105.3h3.8M157.1 131.6v3.8M278.1 135.4h3.8M278.1 139.2h3.8M411.4 135.4h3.8M411.4 139.2h3.8"/>
<path d="M469.5 132.6v3.8M526.7 133.5v3.8M65.7 158.3h3.8M88.6 143h7.6M88.6 150.7h7.6M88.6 158.3h7.6M122.9 143h7.6M122.9 150.7h7.6M122.9 158.3h7.6M157.1 150.7v4.5M157.1 157.5v4.6M278.1 143h3.8"/>
<path d="M278.1 150.7h3.8M278.1 158.3h3.8M278.1 146.9h3.8M278.1 154.5h3.8M411.4 143h3.8M411.4 150.7h3.8M411.4 158.3h3.8M411.4 146.9h3.8M411.4 154.5h3.8M469.5 146.9v4.5M469.5 153.7v4.6M488.6 143h3.8"/>
<path d="M488.6 150.7h3.8M488.6 158.3h3.8M511.4 143h3.8M511.4 158.3h3.8M526.7 143v4.6M526.7 149.9v4.6M526.7 158.3v3.8M69.5 169.7v3.8M88.6 165.9h7.6M122.9 165.9h7.6M157.1 169.7v3.8M278.1 165.9h3.8"/>
<path d="M278.1 169.7h3.8M278.1 162.1h3.8M278.1 173.5h3.8M278.1 177.3h3.8M411.4 165.9h3.8M411.4 169.7h3.8M411.4 162.1h3.8M411.4 173.5h3.8M411.4 177.3h3.8M469.5 160.2v3.8M480.9 160.2v3.8M244.8 196.4v4.5"/>
<path d="M263.8 188.7v3.9M263.8 196.4v4.5M278.1 184.9h3.8M278.1 188.7h3.8M278.1 196.4h3.8M411.4 184.9h3.8M411.4 196.4h3.8M411.4 192.6h3.8M244.8 203.2v4.6M263.8 203.2v4.6M263.8 215.4v3.8M278.1 200.2h3.8"/>
<path d="M278.1 204h3.8M411.4 200.2h3.8M125.5 232.6v3.8M125.5 240.9v3.9l1.5 .3-3 1 3 .9-3 1 3 .9-3 1 3 .9-3 1 1.5 .6v3.8M155.8 240.7v6.7M159.6 240.7v6.7M163.4 240.7v6.7M167.2 240.7v6.7M171 240.7v6.7M174.9 240.7v6.7M343.8 242.5v3.8M348.6 255.4h4.5"/>
<path d="M355.4 255.4h4.6M404.8 247.8v3.8M404.8 258.3v3.8l-1.6 .4 3.1 .9-3.1 1 3.1 .9-3.1 1 3.1 .9-3.1 1 3.1 .9-1.5 .6v3.8M125.5 271v3.8l1.5 .4-3 1 3 .9-3 1 3 .9-3 1 3 .9-3 1 1.5 .6v3.8M163.4 270.3v3.8M167.2 269.3v3.8M348.6 272.6h4.5M355.4 272.6h4.6M372.4 272.6h3.8M125.5 295v3.9M223.4 297.3v3.8M302.9 298.3v3.8"/>
<path d="M336.2 284v7.6M343.8 284v7.6M351.4 284v7.6M359.1 284v7.6M366.7 284v7.6M374.3 284v7.6M381.9 284v7.6M389.5 284v7.6M397.2 284v7.6M404.8 284v7.6M223.4 311v3.9l1.5 .3-3 1 3 .9-3 1 3 .9-3 1 3 1-3 .9 1.5 .6v3.8M324.8 306.9h7.6"/>
<path d="M324.8 314.5h7.6M408.6 306.9h7.6M408.6 314.5h7.6M427.6 306.9h3.8l.4 1.5 1-3.1 .9 3.1 1-3.1 .9 3.1 1-3.1 .9 3.1 1-3.1 .5 1.6h3.8M450.5 306.9h3.8M185.3 333.1v3.8M194.8 328.5h3.8M206.3 328.5h3.8M302.9 324.9v4.6M302.9 331.8v4.6M324.8 322.1h7.6M324.8 329.7h7.6"/>
<path d="M408.6 322.1h7.6M408.6 329.7h7.6M423.8 322.1h3.8M137.3 346.5v3.8l1.6 .3-3.1 1 3.1 1-3.1 .9 3.1 1-3.1 .9 3.1 1-3.1 .9 1.5 .6v3.8M149.3 346.5h3.8M152 341.5l2.1 2.1M152 341.5l1.3 .6M152 341.5l.6 1.3 .7-.7M152.1 341.7h.3M152.1 341.9h.8M152.2 342.1h1.1M152.3 342.3h.8"/>
<path d="M152.4 342.5h.5M152.5 342.7h.2M153.7 341.3l2.1 2.1M153.7 341.3l1.3 .6M153.7 341.3l.6 1.3 .7-.7M153.8 341.5h.3M153.9 341.7h.7M153.9 341.9h1.1M154 342.1h.8M154.1 342.3h.5M154.2 342.5h.3M157 346.5h3.8"/>
<path d="M336.2 344.9v7.7M343.8 344.9v7.7M351.4 344.9v7.7M359.1 344.9v7.7M359.1 356.4v4.5M366.7 344.9v7.7M374.3 344.9v7.7M381.9 344.9v7.7M389.5 344.9v7.7M397.2 344.9v7.7M404.8 344.9v7.7M137.3 370.8v3.8"/>
<path d="M302.9 361.1v3.8M313.3 361.1v3.8M336.2 371.6v3.8M359.1 363.2v4.6M359.1 371.6v3.8M366.7 371.6v3.8M374.3 371.6v3.8M404.8 371.6v3.8"/>
</g>
<g fill="none" stroke="#800000" stroke-width=".61">
<path d="M492.4 139.2h19v22.9h-19zM155.8 238.8v1.9M159.6 238.8v1.9M163.4 238.8v1.9M167.2 238.8v1.9M171 238.8v1.9M174.9 238.8v1.9"/>
<circle cx="198.6" cy="328.5" r=".19"/>
<circle cx="206.3" cy="328.5" r=".19"/>
</g>
<g fill="#800000" stroke="#800000" stroke-width=".32">
<path d="M466.5 151.4h6.1v.8h-6.1z"/>
<path d="M466.5 153h6.1v.7h-6.1z"/>
<path d="M523.6 147.6h6.1v.8h-6.1z"/>
<path d="M523.6 149.1h6.1v.8h-6.1z"/>
<path d="M356 360.9h6.1v.8h-6.1z"/>
<path d="M356 362.5h6.1v.7h-6.1z"/>
<path d="M353.1 269.5h.8v6.1h-.8z"/>
<path d="M354.7 269.5h.7v6.1h-.7z"/>
<path d="M260.8 202.5h6v.7h-6z"/>
<path d="M260.8 200.9h6v.8h-6z"/>
<path d="M154.1 155.2h6.1v.8h-6.1z"/>
<path d="M154.1 156.8h6.1v.7h-6.1z"/>
<path d="M353.1 252.4h.8v6.1h-.8z"/>
<path d="M354.7 252.4h.7v6.1h-.7z"/>
<path d="M299.8 331h6.1v.8h-6.1z"/>
<path d="M299.8 329.5h6.1v.8h-6.1z"/>
<path d="M241.7 202.5h6.1v.7h-6.1z"/>
<path d="M241.7 200.9h6.1v.8h-6.1z"/>
<path d="M444.4 66.5h6.1v.7h-6.1z"/>
<path d="M444.4 68h6.1v.7h-6.1z"/>
<path d="M155.2 64.6h7.7v7.6h-7.7z"/>
<path d="M155.2 53.1h7.7v7.6h-7.7z"/>
<path d="M155.2 41.7h7.7v7.6h-7.7z"/>
</g>
<g fill="none" stroke="#008000" stroke-width=".32">
<path d="M166.7 56.9h19M166.7 45.5h19M327.4 59.6h21M327.4 44.4h21M327.8 52h20.6M416.9 44.4v22.8M416.9 55.6h30.5M447.4 50.5v11.4M166.7 68.4h7.6v3.8M447.4 73.3v10.3M331.2 90.1h17.2M331.2 97.7h17.2"/>
<path d="M416.9 105.3h19.1M157.1 135.4v15.3M263.8 139.2h14.3M263.8 135.4h14.3M469.5 136.4v10.5M526.7 137.3v5.7h-11.5M69.5 143h19.1M69.5 150.7h19.1M69.5 158.3h19.1M130.5 143h26.6M130.5 158.3h19M140 143v7.7h-9.5"/>
<path d="M263.8 143h14.3M263.8 150.7h14.3M263.8 158.3h14.3M263.8 154.5h14.3M415.2 158.3h20M415.2 146.9h19.1M469.5 143h19.1M469.5 158.3v1.9M484.8 143v15.3h3.8M488.6 150.7h-7.7v9.5M526.7 154.5v3.8M88.6 165.9h-19.1v3.8"/>
<path d="M130.5 165.9h19M157.1 162.1v7.6M263.8 165.9h14.3M263.8 169.7h14.3M415.2 162.1h20M415.2 177.3h21M415.2 173.5h20M244.8 196.4h33.3M263.8 192.6v3.8M274.1 196.4v3.8h4M431.8 184.7v.2h-16.6M263.8 207.8v7.6"/>
<path d="M278.1 204h-6.7v3.8h-26.6M125.5 236.4v4.5M125.5 256.2v14.8M155.8 247.4v21M159.6 247.4v21M163.4 247.4v22.9M167.2 247.4v21.9M171 247.4v21M174.9 247.4v21M343.8 246.3v37.7M343.8 255.4h4.8M360 255.4h6.7v28.6"/>
<path d="M404.8 251.6v6.7M106.8 264.2h18.7M343.8 272.6h4.8M360 272.6h12.4M404.8 273.5v10.5M125.5 286.3v8.7M223.4 301.1v9.9M302.9 302.1v22.8M302.9 314.5h21.9M324.8 306.9h-11.5v54.2M416.2 314.5h7.6v15.2h-7.6M416.2 306.9h11.4"/>
<path d="M442.8 306.9h7.7M194.8 328.5h-9.5v4.6M223.4 326.3v2.2h-13.3M302.9 336.4v24.7M302.9 322.1h21.9M313.3 329.7h11.5M416.2 322.1h7.6M137.3 346.5h12M160.8 346.5h13.1M336.2 352.6v19M359.1 352.6v3.8M366.7 352.6v19"/>
<path d="M374.3 352.6v19M404.8 352.6v19M137.3 361.7v9.1M359.1 367.8v3.8"/>
</g>
<g fill="#008000" stroke="#008000" stroke-width=".32">
<circle cx="526.7" cy="143" r=".76"/>
<circle cx="157.1" cy="143" r=".76"/>
<circle cx="140" cy="143" r=".76"/>
<circle cx="263.8" cy="196.4" r=".76"/>
<circle cx="274.1" cy="196.4" r=".76"/>
<circle cx="302.9" cy="314.5" r=".76"/>
<circle cx="302.9" cy="322.1" r=".76"/>
<circle cx="343.8" cy="272.6" r=".76"/>
<circle cx="343.8" cy="255.4" r=".76"/>
<circle cx="416.9" cy="52" r=".76"/>
<circle cx="416.9" cy="59.6" r=".76"/>
<circle cx="416.9" cy="55.6" r=".76"/>
<circle cx="447.4" cy="55.6" r=".76"/>
<circle cx="366.7" cy="272.6" r=".76"/>
<circle cx="423.8" cy="322.1" r=".76"/>
<circle cx="263.8" cy="207.8" r=".76"/>
<circle cx="313.3" cy="329.7" r=".76"/>
<circle cx="125.5" cy="264.2" r=".76"/>
<circle cx="484.8" cy="143" r=".76"/>
<circle cx="469.5" cy="143" r=".76"/>
</g>
<g font-size="3.5">
<text x="8.5" y="410.7">4/21/16</text>
<text x="21.3" y="410.7">4:59 PM f=1.50 /home/matt/eagle/ProSense/ProSense.sch (Sheet: 1/1)</text>
</g>
<g font-size="3.2" fill="#808080">
<text x="162.6" y="45">SIG</text>
<text x="359.5" y="45.5">10_GND</text>
<text x="387.3" y="45.5">9_V_RESET</text>
<text x="359.5" y="53.1">11_RF_IN</text>
<text x="395.5" y="53.1">8_VCC</text>
<text x="162.6" y="56.4">VLED</text>
<text x="359.5" y="60.8">12_GND</text>
<text x="390.2" y="60.8">7_VCC_IO</text>
<text x="162.6" y="67.8">GND</text>
<text x="359.5" y="68.4">13_ANTON</text>
<text x="389.4" y="68.4">6_V_BCKP</text>
<text x="359.5" y="76">14_VCC_RF</text>
<text x="388.8" y="76">5_EXTINT0</text>
<text x="359.5" y="83.6">15_RESERVED 4_TIMEPULSE</text>
<text x="359.5" y="91.2">16_SDA2</text>
<text x="393.6" y="91.2">3_RXD1</text>
<text x="359.5" y="98.8">17_SCL2</text>
<text x="393.9" y="98.8">2_TXD1</text>
<text x="359.5" y="106.5">18_RESERVED</text>
<text x="395" y="106.5">1_GND</text>
<text x="279.6" y="134.9">2</text>
<text x="285.4" y="136.6">RESET/PIO0_0</text>
<text x="363.4" y="136.6">R/PIO1_0/AD1/CT32B1_CAP0</text>
<text x="412" y="134.9">22</text>
<text x="90.9" y="142.5">1</text>
<text x="126.4" y="142.5">8</text>
<text x="279.6" y="138.7">3</text>
<text x="279.6" y="142.5">8</text>
<text x="285.4" y="140.4">PIO0_1/CLKOUT/CT32B0_MAT2</text>
<text x="363.4" y="140.4">R/PIO1_1/AD2/CT32B1_MAT0</text>
<text x="412" y="138.7">23</text>
<text x="412" y="142.5">24</text>
<text x="99.7" y="144.2">CS</text>
<text x="112.6" y="144.2">VCC</text>
<text x="279.6" y="146.3">9</text>
<text x="285.4" y="144.2">PIO0_2/SSEL0/CT16B0_CAP0</text>
<text x="285.4" y="148">PIO0_3</text>
<text x="354.7" y="148">SWDIO/PIO1_3/AD4/CT32B1_MAT2</text>
<text x="363.4" y="144.2">R/PIO1_2/AD3/CT32B1_MAT1</text>
<text x="412" y="146.3">25</text>
<text x="495.9" y="144.2">IN OUT</text>
<text x="90.9" y="150.1">2</text>
<text x="99.7" y="151.8">DO</text>
<text x="108.4" y="151.8">RESET</text>
<text x="126.4" y="150.1">7</text>
<text x="277.8" y="150.1">10</text>
<text x="277.8" y="153.9">11</text>
<text x="285.4" y="151.8">PIO0_4/SCL</text>
<text x="285.4" y="155.6">PIO0_5/SDA</text>
<text x="351.7" y="151.8">PIO1_4/AD5/CT32B1_MAT3/WAKEUP</text>
<text x="366.6" y="155.6">PIO1_5/RTS/CT32B0_CAP0</text>
<text x="412" y="150.1">26</text>
<text x="412" y="153.9">30</text>
<text x="495.9" y="151.8">GND</text>
<text x="90.9" y="157.7">3</text>
<text x="99.7" y="159.4">WP</text>
<text x="113" y="159.4">CLK</text>
<text x="126.4" y="157.7">6</text>
<text x="277.8" y="157.7">15</text>
<text x="277.8" y="161.6">16</text>
<text x="285.4" y="159.4">PIO0_6/SCK0</text>
<text x="366.1" y="159.4">PIO1_6/RXD/CT32B0_MAT0</text>
<text x="412" y="157.7">31</text>
<text x="412" y="161.6">32</text>
<text x="495.9" y="159.4">EN</text>
<text x="503.6" y="159.4">BP</text>
<text x="90.9" y="165.4">4</text>
<text x="99.7" y="167">GND</text>
<text x="116.1" y="167">DI</text>
<text x="126.4" y="165.4">5</text>
<text x="277.8" y="165.4">17</text>
<text x="285.4" y="163.2">PIO0_7/CTS</text>
<text x="285.4" y="167">PIO0_8/MISO0/CT16B0_MAT0</text>
<text x="366.4" y="163.2">PIO1_7/TXD/CT32B0_MAT1</text>
<text x="373.8" y="167">PIO1_8/CT16B1_CAP0</text>
<text x="412" y="165.4">7</text>
<text x="277.8" y="169.2">18</text>
<text x="277.8" y="173">19</text>
<text x="285.4" y="170.8">PIO0_9/MOSI0/CT16B0_MAT1</text>
<text x="373.9" y="170.8">PIO1_9/CT16B1_MAT0</text>
<text x="412" y="169.2">12</text>
<text x="412" y="173">20</text>
<text x="277.8" y="176.8">21</text>
<text x="285.4" y="174.7">SWCLK/PIO0_10/SCK0/CT16B0_MAT2</text>
<text x="285.4" y="178.5">R/PIO0_11/AD0/CT32B0_MAT3</text>
<text x="364.9" y="174.7">PIO1_10/AD6/CT16B1_MAT1</text>
<text x="387.9" y="178.5">PIO1_11/AD7</text>
<text x="412" y="176.8">27</text>
<text x="279.6" y="184.4">4</text>
<text x="412" y="184.4">1</text>
<text x="279.6" y="188.2">5</text>
<text x="285.4" y="186.1">XTALIN</text>
<text x="285.4" y="189.9">XTALOUT</text>
<text x="389.4" y="186.1">PIO2_0/DTR</text>
<text x="277.8" y="195.8">29</text>
<text x="285.4" y="197.5">VDD(3V3)</text>
<text x="396.9" y="197.5">PIO3_4</text>
<text x="396.9" y="193.7">PIO3_2</text>
<text x="412" y="195.8">13</text>
<text x="412" y="192">28</text>
<text x="277.8" y="203.5">33</text>
<text x="279.6" y="199.6">6</text>
<text x="285.4" y="201.3">VDD(IO)</text>
<text x="396.9" y="201.3">PIO3_5</text>
<text x="412" y="199.6">14</text>
<text x="285.4" y="205.1">VSS</text>
<text x="155.3" y="249.9" transform="rotate(-90 155.3 249.9)">P$1</text>
<text x="159.1" y="249.9" transform="rotate(-90 159.1 249.9)">P$2</text>
<text x="162.9" y="249.9" transform="rotate(-90 162.9 249.9)">P$3</text>
<text x="166.7" y="249.9" transform="rotate(-90 166.7 249.9)">P$4</text>
<text x="170.5" y="249.9" transform="rotate(-90 170.5 249.9)">P$5</text>
<text x="174.3" y="249.9" transform="rotate(-90 174.3 249.9)">P$6</text>
<text x="335.7" y="288.1" transform="rotate(-90 335.7 288.1)">1</text>
<text x="343.3" y="288.1" transform="rotate(-90 343.3 288.1)">28</text>
<text x="350.9" y="288.1" transform="rotate(-90 350.9 288.1)">27</text>
<text x="358.5" y="288.1" transform="rotate(-90 358.5 288.1)">26</text>
<text x="366.1" y="288.1" transform="rotate(-90 366.1 288.1)">25</text>
<text x="373.7" y="288.1" transform="rotate(-90 373.7 288.1)">24</text>
<text x="381.4" y="288.1" transform="rotate(-90 381.4 288.1)">23</text>
<text x="389" y="288.1" transform="rotate(-90 389 288.1)">22</text>
<text x="396.6" y="288.1" transform="rotate(-90 396.6 288.1)">21</text>
<text x="404.2" y="288.1" transform="rotate(-90 404.2 288.1)">20</text>
<text x="337.3" y="302.4" transform="rotate(-90 337.3 302.4)">PIN1</text>
<text x="344.9" y="305.5" transform="rotate(-90 344.9 305.5)">VDDIO</text>
<text x="352.6" y="304.1" transform="rotate(-90 352.6 304.1)">XIN32</text>
<text x="367.8" y="305.8" transform="rotate(-90 367.8 305.8)">GNDIO</text>
<text x="375.4" y="304.1" transform="rotate(-90 375.4 304.1)">PIN24</text>
<text x="383" y="304.1" transform="rotate(-90 383 304.1)">PIN23</text>
<text x="390.7" y="304.1" transform="rotate(-90 390.7 304.1)">PIN22</text>
<text x="398.3" y="304.1" transform="rotate(-90 398.3 304.1)">PIN21</text>
<text x="405.9" y="304.5" transform="rotate(-90 405.9 304.5)">COM0</text>
<text x="327.1" y="306.3">2</text>
<text x="335.9" y="308">GND</text>
<text x="360.2" y="307.6" transform="rotate(-90 360.2 307.6)">XOUT32</text>
<text x="395.7" y="308">COM1</text>
<text x="412.1" y="306.3">19</text>
<text x="327.1" y="313.9">3</text>
<text x="335.9" y="315.6">VDD</text>
<text x="395.7" y="315.6">COM2</text>
<text x="412.1" y="313.9">18</text>
<text x="327.1" y="321.5">4</text>
<text x="335.9" y="323.2">BOOT_LOAD_PIN</text>
<text x="395.7" y="323.2">COM3</text>
<text x="412.1" y="321.5">17</text>
<text x="327.1" y="329.2">5</text>
<text x="412.1" y="329.2">16</text>
<text x="335.9" y="330.8">PS1</text>
<text x="396" y="330.8">PIN16</text>
<text x="337.3" y="341.4" transform="rotate(-90 337.3 341.4)">PS0</text>
<text x="344.9" y="341.4" transform="rotate(-90 344.9 341.4)">PIN7</text>
<text x="352.6" y="341.4" transform="rotate(-90 352.6 341.4)">PIN8</text>
<text x="360.2" y="341.4" transform="rotate(-90 360.2 341.4)">CAP</text>
<text x="367.8" y="341.4" transform="rotate(-90 367.8 341.4)">PIN10</text>
<text x="375.4" y="341.4" transform="rotate(-90 375.4 341.4)">RESET</text>
<text x="383" y="341.4" transform="rotate(-90 383 341.4)">PIN12</text>
<text x="390.7" y="341.4" transform="rotate(-90 390.7 341.4)">PIN13</text>
<text x="398.3" y="341.4" transform="rotate(-90 398.3 341.4)">INT</text>
<text x="405.9" y="341.4" transform="rotate(-90 405.9 341.4)">PIN15</text>
<text x="335.7" y="350.2" transform="rotate(-90 335.7 350.2)">6</text>
<text x="343.3" y="350.2" transform="rotate(-90 343.3 350.2)">7</text>
<text x="350.9" y="350.2" transform="rotate(-90 350.9 350.2)">8</text>
<text x="358.5" y="350.2" transform="rotate(-90 358.5 350.2)">9</text>
<text x="366.1" y="352" transform="rotate(-90 366.1 352)">10</text>
<text x="373.7" y="352" transform="rotate(-90 373.7 352)">11</text>
<text x="381.4" y="352" transform="rotate(-90 381.4 352)">12</text>
<text x="389" y="352" transform="rotate(-90 389 352)">13</text>
<text x="396.6" y="352" transform="rotate(-90 396.6 352)">14</text>
<text x="404.2" y="352" transform="rotate(-90 404.2 352)">15</text>
</g>
</svg>
